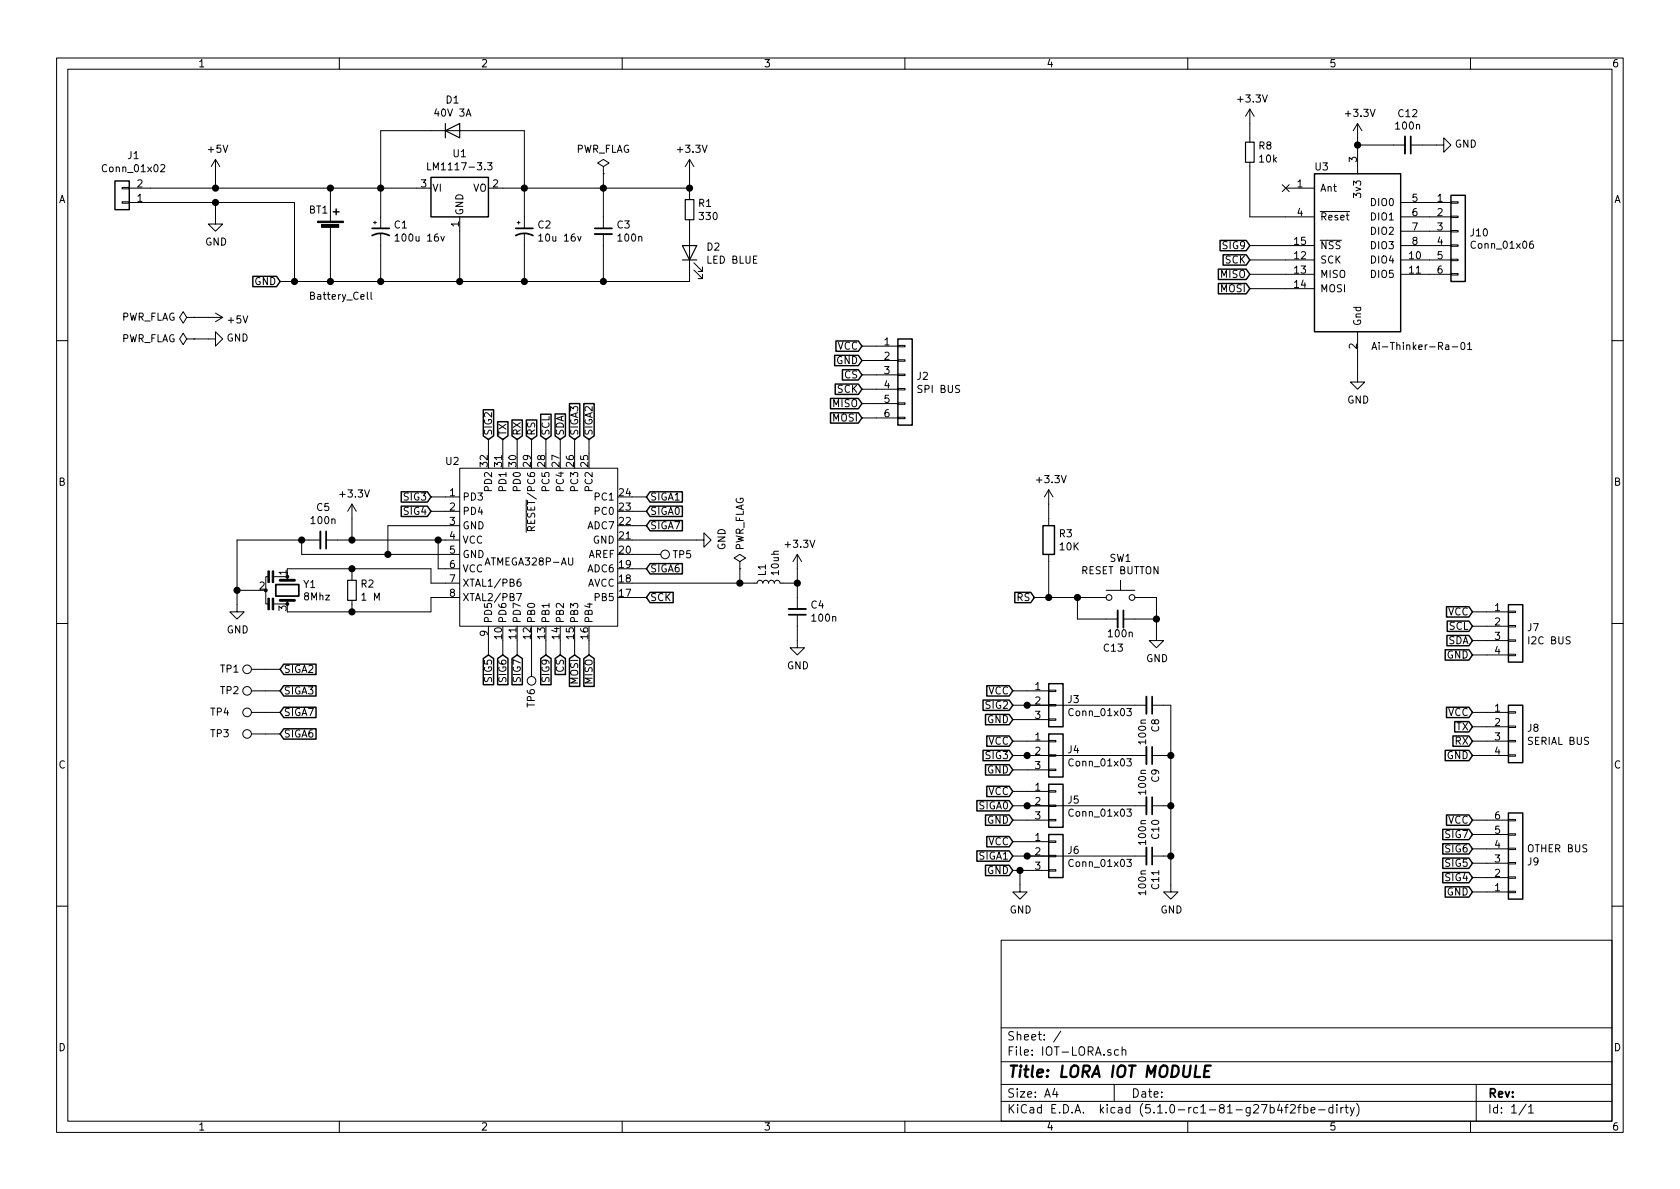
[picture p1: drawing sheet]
<svg xmlns="http://www.w3.org/2000/svg" width="297mm" height="210mm" viewBox="0 0 297 210" stroke-linecap="round" stroke-linejoin="round" font-family="sans-serif">
<g fill="none" stroke="#000" stroke-width=".18">
<path d="M10 10.3h277v189.9h-277zM12 12.2h273v186.1h-273zM60 10.3v1.9M110 10.3v1.9M160 10.3v1.9M210 10.3v1.9M221 19.3v5.8M221 19.3l-.8 1.3M221 19.3l.7 1.3M260 10.3v1.9M21.6 33.1h1.3v.3h-1.3zM21.6 35.7h1.3v.2h-1.3z"/>
<path d="M22.9 33.3h53.3M22.9 35.8h29.2v14M28.4 29.2l.5-.1 .2 .4v.2l-.8 .7h.8M38.1 35.8v3.8h1.3l-1.3 1.3-1.3-1.3h1.3M38.1 28.2l-.8 1.3M38.1 28.2v5.1M38.1 28.2l.8 1.3M58.4 33.3v5.8M66 39.4h.5M66.3 39.1v.5M75.6 28.8v1.2h.6M81.3 38.3v11.5"/>
<path d="M86.2 28.8h.8l-.4 .5 .3 .1 .1 .4-.3 .2-.5-.1M86.4 33.3h35.5M91.4 39.4h.5M91.7 39.1v.5M106.7 29.5l1-.7-1-.6-1 .6 1 .7v1.2M106.7 30.7h.1M106.7 30.7v9.7M121.9 38.9v10.9h-72.4M121.9 28.2v7.1M121.9 28.2l-.7 1.3M121.9 28.2l.8 1.3M221 28.7v9.6h11.4"/>
<path d="M226.7 32.7l1.2 1.2M227.3 33.3h5.1M227.9 32.7l-1.2 1.2M237.9 37.4h.7M240 21.8l-.7 1.3M240 21.8v8.9M240 21.8l.8 1.3M240 25.6h8.4M247.6 38.3h8.9M247.6 35.8h8.9M249.4 25.6h5.9v-1.2l1.2 1.2-1.2 1.3v-1.3M256.5 38.2h1.3v.3h-1.3z"/>
<path d="M256.5 35.7h1.3v.2h-1.3zM33 59.9l-.6-1-.7 1 .7 1.1 .6-1.1h1.3M33 56.1l-.6-1-.7 1 .7 1 .6-1h1.3M34.3 59.9h.1M34.3 56.1h.1M34.3 59.9h3.8v-1.2l1.3 1.2-1.3 1.3v-1.3M34.3 56.1h5.1M38.1 55.4l1.3 .7M39.4 56.1l-1.3 .8M58.4 40.1v9.7M65.6 51.7v1.1l.2 .1M67.3 40.4v-17.3h25.4v17.3"/>
<path d="M67.3 41.4v8.4M69.8 41.7l.4-.3v1.2M69.8 42.6h.8M78 41.8l.3 .8 .3-.8M92.7 41.4v8.4M95.2 41.7l.4-.3v1.2M95.2 42.6h.8M102.2 41.8l.2 .8 .3-.8M106.7 41.4v8.4M122.7 47.7l1.5 1.6v-.8v.8h-.8M122.7 46.5l1.5 1.5v-.8v.8h-.8M221 46h11.4"/>
<path d="M221 48.5h11.4M221 51h11.4M221 43.4h11.4M240 58.7v8.9h1.3l-1.3 1.2-1.2-1.2h1.2M247.6 46h8.9M247.6 48.5h8.9M247.6 43.4h8.9M247.6 40.9h8.9M256.5 48.4h1.3v.2h-1.3zM256.5 45.8h1.3v.3h-1.3zM256.5 43.3h1.3v.3h-1.3zM256.5 40.8h1.3v.2h-1.3z"/>
<path d="M271 42.6l-.3 .1a.87 .87 0 0 0 0 1.2l.4-.1v-.5l-.4-.2-.3 .3M10 60.2h2M86.4 77.7v2.6M88.9 77.7v2.6M91.4 77.7v2.6M94 77.7v2.6M96.5 77.7v2.6M99.1 77.7v2.6M101.6 77.7v2.6M104.1 77.7v2.6M152.4 61.2h6.3M152.4 63.7h6.3"/>
<path d="M152.4 66.3h6.3M152.4 68.8h6.3M152.4 71.4h6.3M152.4 73.9h6.3M158.7 73.8h1.3v.2h-1.3zM158.7 71.2h1.3v.3h-1.3zM158.7 68.7h1.3v.3h-1.3zM158.7 66.2h1.3v.2h-1.3zM158.7 63.6h1.3v.3h-1.3zM158.7 61.1h1.3v.2h-1.3zM242.6 61.8l.4-1.3 .4 1.3M242.7 61.5h.6"/>
<path d="M243.8 60.5v.2M258.4 60.7l.2-.2a.67 .67 0 0 1 .4 .7 .67 .67 0 0 1-.4 .6l-.2-.1-.1-.4zM259.5 60.9l.3-.4v1.3M259.5 61.8h.7M285 60.2h2M53.3 95.5v2.5h28M56.6 95.5h-14.7v12.7h1.3l-1.3 1.3-1.3-1.3h1.3M57.7 95.5h23.6M62.2 89.1l-.7 1.3M62.2 89.1v6.4M62.2 89.1l.8 1.3M76.2 87.9h5.1"/>
<path d="M76.2 90.4h5.1M77.5 95.5v5.1h3.8M81.3 82.8h27.9v27.9h-27.9zM81.3 93h-12.7v5M93 92.9v1.2M93.9 93.8v-.6h-.5l-.1 .1v.5h1.2M111.8 95.5h12.7v-1.3l1.2 1.3-1.2 1.3v-1.3M111.8 87.9h2.5M111.8 90.4h2.5M111.8 93h2.5M111.8 98h5M130.8 99.3l1-.6-1-.7-1 .7 1 .6v1.3"/>
<path d="M141 98v9.7M141 98l-.8 1.3M141 98l.7 1.3M185.4 86.6v6.4M185.4 98v7.7M185.4 86.6l-.7 1.3M185.4 86.6l.8 1.3M10 110.3h2M41.9 104.4h3.8M44.4 118.4h5.1M47.5 102h-.5v4.8h.5M48.3 106.8h2.5"/>
<path d="M48.4 102h2.4M50.8 100.6h25.4v2.5h5.1M50.8 101.2v1.3M50.8 106.3v.6M62.2 100.6v2M62.2 106.2v2M81.3 105.7h-5.1v2.5h-25.4M86.4 110.7v5.1M88.9 113.3v2.5M91.3 104.9h.9l-.6 1.3M91.4 113.3v2.5M92 102.4l-.4 .1a.87 .87 0 0 0 0 1.2l.5-.1v-.6l-.5-.1-.2 .2"/>
<path d="M94 113.3v6.3M96.5 113.3v2.5M99.1 113.3v2.5M101.6 113.3v2.5M104.1 113.3v2.5M111.8 103.1h22.1l.1-.3 .3-.2 .4 .1 .2 .4 .1-.3 .3-.2 .4 .1 .2 .4 .1-.3 .3-.2 .4 .1 .2 .4 .1-.3 .3-.2 .4 .1 .2 .4h3.1M111.8 105.7h2.5M111.8 100.6h2.5M130.8 100.6h.1M130.8 100.6v2.5M141 108.7v5.8h1.2l-1.2 1.3-1.3-1.3h1.3M182.9 105.7h12.7"/>
<path d="M190.5 105.7v3.8h7.1M195.6 104.4h5.1M198.1 102.6v1.8M198.6 109.5h5.9M200.7 105.7h3.8v7.6h1.2l-1.2 1.2-1.3-1.2h1.3M260.3 108.2h6.4M260.3 110.7h6.4M260.3 113.3h6.4M260.3 115.8h6.4M266.7 115.7h1.3v.2h-1.3zM266.7 113.2h1.3v.2h-1.3zM266.7 110.6h1.3v.3h-1.3z"/>
<path d="M266.7 108.1h1.3v.2h-1.3zM285 110.3h2M44.4 122.2h5.1M44.4 126h5.1M44.4 129.8h5.1M179.1 122.2h6.3M179.1 124.7h23.6M179.1 127.2h6.3M179.1 131.1h6.3M179.1 133.6h23.6M179.1 136.1h6.3M179.1 139.9h6.3"/>
<path d="M185.4 127.1h1.3v.3h-1.3zM185.4 124.6h1.3v.2h-1.3zM185.4 122h1.3v.3h-1.3zM185.4 136h1.3v.3h-1.3zM185.4 133.5h1.3v.2h-1.3zM185.4 130.9h1.3v.3h-1.3zM185.4 139.8h1.3v.3h-1.3zM199.2 125.3h.8l-.4 .5 .4 .1-.1 .6-.5 .1-.2-.2M199.2 134.2h.8l-.4 .5 .4 .1-.1 .6-.5 .1-.2-.2M203.7 124.7h3.3v33h1.3l-1.3 1.3-1.3-1.3h1.3M203.7 133.6h3.3M260.3 131.1h6.4"/>
<path d="M260.3 133.6h6.4M260.3 126h6.4M260.3 128.5h6.4M266.7 133.5h1.3v.2h-1.3zM266.7 130.9h1.3v.3h-1.3zM266.7 128.4h1.3v.2h-1.3zM266.7 125.9h1.3v.2h-1.3zM179.1 142.5h23.6M179.1 145h6.3M179.1 148.8h6.3M179.1 151.4h23.6M179.1 153.9h6.3"/>
<path d="M180.3 153.9v3.8h1.3l-1.3 1.3-1.2-1.3h1.2M185.4 144.9h1.3v.3h-1.3zM185.4 142.4h1.3v.2h-1.3zM185.4 153.8h1.3v.2h-1.3zM185.4 151.3h1.3v.2h-1.3zM185.4 148.7h1.3v.3h-1.3zM199.2 143.1h.8l-.4 .5 .4 .1-.1 .6h-.5l-.2-.1M199.2 152h.8l-.4 .4 .4 .2-.1 .6h-.5l-.2-.1M203.7 142.5h3.3M203.7 151.4h3.3M260.3 145h6.4M260.3 157.7h6.4"/>
<path d="M260.3 155.2h6.4M260.3 152.6h6.4M260.3 150.1h6.4M260.3 147.6h6.4M266.7 144.9h1.3v.3h-1.3zM266.7 147.4h1.3v.3h-1.3zM266.7 150h1.3v.2h-1.3zM266.7 152.5h1.3v.3h-1.3zM266.7 155.1h1.3v.2h-1.3zM266.7 157.6h1.3v.3h-1.3zM10 160.2h2M177 166.3h108v32h-108z"/>
<path d="M285 160.2h2M60 198.3v1.9M110 198.3v1.9M160 198.3v1.9M177 194.8h108M177 191.8h108M177 187.8h108M177 181.8h108M186.5 192.5l-.4 1h1M186.8 193v1M187.6 182.3l-1.3 2M197 191.8v3"/>
<path d="M197.8 185.7l-.5-.1-.2 .3 .1 .6h.6M198.4 185.7h.1a.37 .37 0 0 1 .6 .1v.8M198.4 185.1v1.5M210 198.3v1.9M226.2 195.2l-.3 1.1h.9M226.6 195.8v1M227.2 195.8h.5M227.7 195.3l-.3 .2v1.3M228.2 195.5l.2-.2h.3l.3 .2v.3l-.9 1h.9M229.4 195.8h.6M230 195.3l-.3 .2v1.3M230.5 195.9l.4-.1 .3 .3v.6l-.3 .1-.4-.1"/>
<path d="M230.5 195.3v1.5M231.8 196.3l.7-.1-.1-.3-.4-.1-.2 .2 .1 .7h.5M233.1 196.3h1.2M235.7 195.9l-.5-.1-.3 .3 .2 .6h.6M235.7 195.3v1.5M236.4 195.3v.2M236.4 195.8v1M237.1 195.8v1M237.5 195.8l-.4 .3M237.8 195.8h.6M238 195.3v1.3l.4 .2M238.7 195.8l.4 1"/>
<path d="M239.4 195.8l-.5 1.4-.2 .1M239.9 195.1a1.79 1.79 0 0 1 0 2.3M260 198.3v1.9M261 191.8v6.5M269.8 195.2l-1.2 2M270.3 195.8l.4-.5v1.5M270.3 196.8h.8"/>
<circle cx="117.6" cy="98" r=".76"/>
<circle cx="43.7" cy="118.4" r=".76"/>
<circle cx="196.1" cy="105.7" r=".51"/>
<circle cx="200.2" cy="105.7" r=".51"/>
<circle cx="43.7" cy="122.2" r=".76"/>
<circle cx="43.7" cy="126" r=".76"/>
<circle cx="43.7" cy="129.8" r=".76"/>
<circle cx="94" cy="120.4" r=".76"/>
</g>
<path d="M213 189.4h.7M214.1 188.4h-1l-.2 2h.9" fill="none" stroke="#000" stroke-width=".41"/>
<g fill="none" stroke="#000" stroke-width=".25">
<path d="M20.3 32h2.6v5.1h-2.6zM58.9 37.5h1M59.4 37v1M76.2 31.4h10.2v6.9h-10.2zM232.4 30.7h15.2v28h-15.2zM256.5 34.5h2.6v15.3h-2.6zM44.7 48.9h4.2l.6 .9-.6 .9h-4.2zM158.7 59.9h2.6v15.3h-2.6zM215.4 47.6h4.9l.7 .9-.7 .9h-4.9zM215.4 50.1h4.9l.7 .9-.7 1h-4.9zM215.7 42.5h4.6l.7 .9-.7 .9h-4.6zM216.3 45.1h4l.7 .9-.7 .9h-4z"/>
<path d="M85.4 72.5h1.9v4.6l-.9 .6-1-.6zM88 74.6h1.8v2.5l-.9 .6-.9-.6zM90.5 74.3h1.9v2.8l-1 .6-.9-.6zM93.1 74.3h1.8v2.8l-.9 .6-.9-.6zM95.6 73.2h1.8v3.9l-.9 .6-.9-.6zM98.1 73.2h1.9v3.9l-.9 .6-1-.6zM100.7 71.4h1.8v5.7l-.9 .6-.9-.6zM103.2 71.4h1.9v5.7l-1 .6-.9-.6zM146.8 70.5h5l.6 .9-.6 .9h-5zM146.8 73h5l.6 .9-.6 .9h-5zM147.6 62.8h4.2l.6 .9-.6 1h-4.2zM147.7 67.9h4.1l.6 .9-.6 .9h-4.1z"/>
<path d="M147.8 60.3h4l.6 .9-.6 .9h-4zM148.9 65.4h2.9l.6 .9-.6 .9h-2.9zM70.9 87h4.7l.6 .9-.6 .9h-4.7zM70.9 89.5h4.7l.6 .9-.6 .9h-4.7zM114.9 89.5h5.7v1.8h-5.7l-.6-.9zM114.9 87h5.7v1.8h-5.7l-.6-.9zM114.9 99.7h5.7v1.8h-5.7l-.6-.9zM114.9 92h5.7v1.9h-5.7l-.6-.9zM184.4 93h2v5h-2zM50.2 117.4h5.7v1.9h-5.7l-.7-.9zM85.4 116.5l1-.7 .9 .7v4.6h-1.9zM88 116.5l.9-.7 .9 .7v4.6h-1.8z"/>
<path d="M90.5 116.5l.9-.7 1 .7v4.6h-1.9zM95.6 116.5l.9-.7 .9 .7v4.6h-1.8zM98.1 116.5l1-.7 .9 .7v2.8h-1.9zM100.7 116.5l.9-.7 .9 .7v4.9h-1.8zM103.2 116.5l.9-.7 1 .7v4.9h-1.9zM114.9 104.7h4.1v1.9h-4.1l-.6-.9zM179.4 104.7h2.8l.7 1-.7 .9h-2.8zM255.5 114.9h4.2l.6 .9-.6 .9h-4.2zM255.8 107.3h3.9l.6 .9-.6 .9h-3.9zM255.8 112.4h3.9l.6 .9-.6 .9h-3.9zM255.9 109.8h3.8l.6 .9-.6 1h-3.8zM266.7 106.9h2.5v10.2h-2.5z"/>
<path d="M50.2 121.3h5.7v1.8h-5.7l-.7-.9zM50.2 128.9h5.7v1.8h-5.7l-.7-.9zM50.2 125.1h5.7v1.8h-5.7l-.7-.9zM173.8 123.8h4.6l.7 .9-.7 .9h-4.6zM173.8 132.7h4.6l.7 .9-.7 .9h-4.6zM174.2 126.3h4.2l.7 .9-.7 1h-4.2zM174.2 135.2h4.2l.7 .9-.7 1h-4.2zM174.5 121.3h3.9l.7 .9-.7 .9h-3.9zM174.5 130.1h3.9l.7 1-.7 .9h-3.9zM174.5 139h3.9l.7 .9-.7 1h-3.9zM185.4 120.9h2.6v7.6h-2.6zM185.4 129.8h2.6v7.6h-2.6z"/>
<path d="M185.4 138.7h2.6v7.6h-2.6zM255.5 132.7h4.2l.6 .9-.6 .9h-4.2zM255.8 125.1h3.9l.6 .9-.6 .9h-3.9zM256.9 130.1h2.8l.6 1-.6 .9h-2.8zM257.2 127.6h2.5l.6 .9-.6 .9h-2.5zM266.7 124.7h2.5v10.2h-2.5zM172.7 141.6h5.7l.7 .9-.7 .9h-5.7zM172.7 150.5h5.7l.7 .9-.7 .9h-5.7zM174.2 144.1h4.2l.7 .9-.7 .9h-4.2zM174.2 153h4.2l.7 .9-.7 .9h-4.2zM174.5 147.9h3.9l.7 .9-.7 1h-3.9zM185.4 147.6h2.6v7.6h-2.6z"/>
<path d="M255.1 154.3h4.6l.6 .9-.6 .9h-4.6zM255.1 151.7h4.6l.6 .9-.6 1h-4.6zM255.1 149.2h4.6l.6 .9-.6 .9h-4.6zM255.1 146.7h4.6l.6 .9-.6 .9h-4.6zM255.5 156.8h4.2l.6 .9-.6 .9h-4.2zM255.8 144.1h3.9l.6 .9-.6 .9h-3.9zM266.7 143.8h2.5v15.2h-2.5z"/>
</g>
<path d="M248.4 24.1v3.1M105.2 41.4h3M56.6 94v3M139.4 107.7h3.1M197.6 107.9v3.1M202.7 123.2v3M202.7 132.1v3M202.7 141v3M202.7 149.9v3" fill="none" stroke="#000" stroke-width=".33"/>
<g fill="none" stroke="#000" stroke-width=".3">
<path d="M249.4 24.1v3.1M65.8 41.7a3.2 3.2 0 0 1 3 0M65.8 40.4h3M91.2 41.7a3.2 3.2 0 0 1 3 0M91.2 40.4h3M105.2 40.4h3M57.7 94v3M48.8 103.4h4v2h-4zM139.4 108.7h3.1M198.6 107.9v3.1M203.7 123.2v3M203.7 132.1v3"/>
<path d="M203.7 141v3M203.7 149.9v3"/>
</g>
<path d="M78.7 23.1l2.6-1.3v2.6zM78.7 21.8v2.6M121.2 35.3h1.5v3.6h-1.5zM220.2 25.1h1.5v3.6h-1.5zM120.6 43.4h2.6l-1.3 2.6zM120.6 46h2.6M61.5 102.6h1.5v3.6h-1.5z" fill="none" stroke="#000" stroke-width=".2"/>
<g fill="#000" stroke="#000" stroke-width=".25">
<circle cx="38.1" cy="33.3" r=".51"/>
<circle cx="38.1" cy="35.8" r=".51"/>
<circle cx="58.4" cy="33.3" r=".51"/>
<circle cx="67.3" cy="33.3" r=".51"/>
<circle cx="92.7" cy="33.3" r=".51"/>
<circle cx="106.7" cy="33.3" r=".51"/>
<circle cx="121.9" cy="33.3" r=".51"/>
<circle cx="240" cy="25.6" r=".51"/>
<circle cx="52.1" cy="49.8" r=".51"/>
<circle cx="58.4" cy="49.8" r=".51"/>
<circle cx="67.3" cy="49.8" r=".51"/>
<circle cx="81.3" cy="49.8" r=".51"/>
<circle cx="92.7" cy="49.8" r=".51"/>
<circle cx="106.7" cy="49.8" r=".51"/>
<circle cx="53.3" cy="95.5" r=".51"/>
<circle cx="62.2" cy="95.5" r=".51"/>
<circle cx="68.6" cy="98" r=".51"/>
<circle cx="77.5" cy="95.5" r=".51"/>
<circle cx="41.9" cy="104.4" r=".51"/>
<circle cx="62.2" cy="100.6" r=".51"/>
<circle cx="62.2" cy="108.2" r=".51"/>
<circle cx="130.8" cy="103.1" r=".51"/>
<circle cx="141" cy="103.1" r=".51"/>
<circle cx="185.4" cy="105.7" r=".51"/>
<circle cx="190.5" cy="105.7" r=".51"/>
<circle cx="204.5" cy="109.5" r=".51"/>
<circle cx="181.6" cy="124.7" r=".51"/>
<circle cx="181.6" cy="133.6" r=".51"/>
<circle cx="207" cy="133.6" r=".51"/>
<circle cx="180.3" cy="153.9" r=".51"/>
<circle cx="181.6" cy="151.4" r=".51"/>
<circle cx="181.6" cy="142.5" r=".51"/>
<circle cx="207" cy="151.4" r=".51"/>
<circle cx="207" cy="142.5" r=".51"/>
</g>
<g fill="#000" stroke="#000" stroke-width=".18">
<path d="M56.1 39.1h4.6v.3h-4.6zM56.8 39.7h3.1v.5h-3.1zM47.4 101h.2v2h-.2zM47.4 105.8h.2v2h-.2zM48.1 101h.3v2h-.3zM48.1 105.8h.3v2h-.3z"/>
<circle cx="50.8" cy="102" r=".25"/>
</g>
<path d="M49.5 102.6h2.6M49.5 106.2h2.6" fill="none" stroke="#000" stroke-width=".51"/>
<text font-size="2.8" x="178" y="190.5">Title: LORA IOT MODULE</text>
<g font-size="2.1">
<text x="178" y="184">Sheet: /</text>
<text x="178" y="186.7">File: IOT-LORA.sch</text>
<text x="178" y="196.9">KiCad E.D.A. kicad (5.1.0-rc1-81-g27b4f2fbe-dirty)</text>
<text x="178" y="194.1">Size: A4</text>
<text x="200" y="194.1">Date:</text>
<text x="263" y="194.1">Rev:</text>
<text x="263" y="196.9">Id: 1/1</text>
</g>
<g font-size="1.8">
<text x="35" y="11.9">1</text>
<text x="85" y="11.9">2</text>
<text x="135" y="11.9">3</text>
<text x="185" y="11.9">4</text>
<text x="235" y="11.9">5</text>
<text x="285" y="11.9">6</text>
<text x="77.1" y="20.6">40V 3A</text>
<text x="78.9" y="18.3">D1</text>
<text x="219" y="18.1">+3.3V</text>
<text x="238.1" y="20.7">+3.3V</text>
<text x="246.9" y="22.9">100n</text>
<text x="247.3" y="20.7">C12</text>
<text x="22.6" y="28.1">J1</text>
<text x="36.9" y="27">+5V</text>
<text x="80.2" y="27.8">U1</text>
<text x="101.7" y="27">PWR_FLAG</text>
<text x="120" y="27">+3.3V</text>
<text x="222.6" y="26.4">R8</text>
<text x="222.7" y="28.7">10k</text>
<text x="239.9" y="28.7" transform="rotate(-90 239.9 28.7)">3</text>
<text x="257.2" y="26.1">GND</text>
<text x="10.4" y="35.9">A</text>
<text x="18.4" y="30.4">Conn_01x02</text>
<text x="24.3" y="35.7">1</text>
<text x="24.3" y="33.1">2</text>
<text x="74.4" y="33.1">3</text>
<text x="76.5" y="33.9">VI</text>
<text x="76.5" y="30.1">LM1117-3.3</text>
<text x="83.5" y="33.9">VO</text>
<text x="87.1" y="33.1">2</text>
<text x="229.4" y="33.1">1</text>
<text x="232.6" y="30.1">U3</text>
<text x="233.4" y="33.9">Ant</text>
<text x="240.7" y="34.7" transform="rotate(-90 240.7 34.7)">3v3</text>
<text x="249.7" y="35.7">5</text>
<text x="254.2" y="35.7">1</text>
<text x="285.4" y="35.9">A</text>
<text x="54.7" y="37.8">BT1</text>
<text x="69.7" y="40.4">C1</text>
<text x="81.2" y="40.1" transform="rotate(-90 81.2 40.1)">1</text>
<text x="81.9" y="38.1" transform="rotate(-90 81.9 38.1)">GND</text>
<text x="95.1" y="40.4">C2</text>
<text x="109.1" y="40.4">C3</text>
<text x="123.5" y="36.6">R1</text>
<text x="123.8" y="38.9">330</text>
<text x="229.4" y="38.2">4</text>
<text x="233.4" y="39">Reset</text>
<text x="242.5" y="36.4">DIO0</text>
<text x="242.5" y="39">DIO1</text>
<text x="242.5" y="41.5">DIO2</text>
<text x="249.7" y="38.2">6</text>
<text x="249.7" y="40.8">7</text>
<text x="254.2" y="38.2">2</text>
<text x="254.2" y="40.8">3</text>
<text x="260.1" y="41.8">J10</text>
<text x="36.3" y="43.4">GND</text>
<text x="70.5" y="42.7">100u 16v</text>
<text x="95.7" y="42.7">10u 16v</text>
<text x="109.4" y="42.7">100n</text>
<text x="125" y="44.3">D2</text>
<text x="125.1" y="46.6">LED BLUE</text>
<text x="216.3" y="44.1">SIG9</text>
<text x="216.6" y="46.6">SCK</text>
<text x="228.9" y="45.8">12</text>
<text x="228.9" y="43.3">15</text>
<text x="233.4" y="46.6">SCK</text>
<text x="233.4" y="44.1">NSS</text>
<text x="242.5" y="46.6">DIO4</text>
<text x="242.5" y="44.1">DIO3</text>
<text x="249.2" y="45.8">10</text>
<text x="249.7" y="43.3">8</text>
<text x="254.2" y="43.3">4</text>
<text x="254.2" y="45.8">5</text>
<text x="260.4" y="44">Conn_01x06</text>
<text x="44.9" y="50.4">GND</text>
<text x="55.1" y="53">Battery_Cell</text>
<text x="215.8" y="49.1">MISO</text>
<text x="215.8" y="51.7">MOSI</text>
<text x="228.9" y="48.4">13</text>
<text x="228.9" y="50.9">14</text>
<text x="233.4" y="49.1">MISO</text>
<text x="233.4" y="51.7">MOSI</text>
<text x="242.5" y="49.1">DIO5</text>
<text x="249.2" y="48.4">11</text>
<text x="254.2" y="48.4">6</text>
<text x="21.4" y="56.7">PWR_FLAG</text>
<text x="40.4" y="57.2">+5V</text>
<text x="240.7" y="57.7" transform="rotate(-90 240.7 57.7)">Gnd</text>
<text x="21.4" y="60.5">PWR_FLAG</text>
<text x="40.1" y="60.4">GND</text>
<text x="147.8" y="64.4">GND</text>
<text x="148" y="61.8">VCC</text>
<text x="156.4" y="61.1">1</text>
<text x="156.4" y="63.6">2</text>
<text x="239.9" y="61.7" transform="rotate(-90 239.9 61.7)">2</text>
<text x="244.4" y="61.9">Ai-Thinker-Ra-01</text>
<text x="148" y="69.5">SCK</text>
<text x="149.3" y="66.9">CS</text>
<text x="156.4" y="66.2">3</text>
<text x="156.4" y="68.7">4</text>
<text x="156.4" y="71.2">5</text>
<text x="162.2" y="67.2">J2</text>
<text x="162.5" y="69.5">SPI BUS</text>
<text x="238.2" y="71.4">GND</text>
<text x="87" y="77.1" transform="rotate(-90 87 77.1)">SIG2</text>
<text x="89.5" y="77.1" transform="rotate(-90 89.5 77.1)">TX</text>
<text x="92.1" y="77.1" transform="rotate(-90 92.1 77.1)">RX</text>
<text x="94.6" y="77.1" transform="rotate(-90 94.6 77.1)">RS</text>
<text x="97.2" y="77.1" transform="rotate(-90 97.2 77.1)">SCL</text>
<text x="99.7" y="77.1" transform="rotate(-90 99.7 77.1)">SDA</text>
<text x="102.2" y="77.1" transform="rotate(-90 102.2 77.1)">SIGA3</text>
<text x="104.8" y="77.1" transform="rotate(-90 104.8 77.1)">SIGA2</text>
<text x="147.2" y="72">MISO</text>
<text x="147.2" y="74.5">MOSI</text>
<text x="156.4" y="73.8">6</text>
<text x="78.9" y="82.2">U2</text>
<text x="86.2" y="82.5" transform="rotate(-90 86.2 82.5)">32</text>
<text x="88.8" y="82.5" transform="rotate(-90 88.8 82.5)">31</text>
<text x="91.3" y="82.5" transform="rotate(-90 91.3 82.5)">30</text>
<text x="93.9" y="82.5" transform="rotate(-90 93.9 82.5)">29</text>
<text x="96.4" y="82.5" transform="rotate(-90 96.4 82.5)">28</text>
<text x="98.9" y="82.5" transform="rotate(-90 98.9 82.5)">27</text>
<text x="101.5" y="82.5" transform="rotate(-90 101.5 82.5)">26</text>
<text x="104" y="82.5" transform="rotate(-90 104 82.5)">25</text>
<text x="10.4" y="85.9">B</text>
<text x="60.3" y="88">+3.3V</text>
<text x="71.5" y="88.5">SIG3</text>
<text x="79.5" y="87.8">1</text>
<text x="81.8" y="88.5">PD3</text>
<text x="87" y="86.7" transform="rotate(-90 87 86.7)">PD2</text>
<text x="89.5" y="86.7" transform="rotate(-90 89.5 86.7)">PD1</text>
<text x="92.1" y="86.7" transform="rotate(-90 92.1 86.7)">PD0</text>
<text x="97.2" y="86.7" transform="rotate(-90 97.2 86.7)">PC5</text>
<text x="99.7" y="86.7" transform="rotate(-90 99.7 86.7)">PC4</text>
<text x="102.2" y="86.7" transform="rotate(-90 102.2 86.7)">PC3</text>
<text x="104.8" y="86.7" transform="rotate(-90 104.8 86.7)">PC2</text>
<text x="105.3" y="88.5">PC1</text>
<text x="109.5" y="87.8">24</text>
<text x="115" y="88.5">SIGA1</text>
<text x="183.5" y="85.4">+3.3V</text>
<text x="285.4" y="85.9">B</text>
<text x="55.1" y="92.7">100n</text>
<text x="56" y="90.4">C5</text>
<text x="71.5" y="91.1">SIG4</text>
<text x="79.5" y="90.3">2</text>
<text x="79.5" y="92.8">3</text>
<text x="79.5" y="95.4">4</text>
<text x="81.8" y="91.1">PD4</text>
<text x="81.8" y="93.6">GND</text>
<text x="94.6" y="93.1" transform="rotate(-90 94.6 93.1)">RESET/PC6</text>
<text x="103.9" y="93.6">ADC7</text>
<text x="105.3" y="91.1">PC0</text>
<text x="109.5" y="95.4">21</text>
<text x="109.5" y="92.8">22</text>
<text x="109.5" y="90.3">23</text>
<text x="115" y="91.1">SIGA0</text>
<text x="115" y="93.6">SIGA7</text>
<text x="187.3" y="95">R3</text>
<text x="50.7" y="101.7" transform="rotate(-90 50.7 101.7)">1</text>
<text x="79.5" y="97.9">5</text>
<text x="79.5" y="100.5">6</text>
<text x="81.8" y="96.1">VCC</text>
<text x="81.8" y="98.7">GND</text>
<text x="81.8" y="101.2">VCC</text>
<text x="86.2" y="100">ATMEGA328P-AU</text>
<text x="103.9" y="101.2">ADC6</text>
<text x="103.9" y="98.7">AREF</text>
<text x="104.8" y="96.1">GND</text>
<text x="109.5" y="100.5">19</text>
<text x="109.5" y="97.9">20</text>
<text x="115" y="101.2">SIGA6</text>
<text x="119" y="98.7">TP5</text>
<text x="128.3" y="97.3" transform="rotate(-90 128.3 97.3)">GND</text>
<text x="131.5" y="97.6" transform="rotate(-90 131.5 97.6)">PWR_FLAG</text>
<text x="135.4" y="101.8" transform="rotate(-90 135.4 101.8)">L1</text>
<text x="137.7" y="101.6" transform="rotate(-90 137.7 101.6)">10uh</text>
<text x="139" y="96.9">+3.3V</text>
<text x="187.4" y="97.3">10K</text>
<text x="191.2" y="101.5">RESET BUTTON</text>
<text x="196.2" y="99.4">SW1</text>
<text x="45.9" y="104.3">2</text>
<text x="53.7" y="104">Y1</text>
<text x="53.8" y="106.2">8Mhz</text>
<text x="63.9" y="103.9">R2</text>
<text x="64.1" y="106.2">1 M</text>
<text x="79.5" y="103">7</text>
<text x="79.5" y="105.5">8</text>
<text x="81.8" y="103.8">XTAL1/PB6</text>
<text x="81.8" y="106.3">XTAL2/PB7</text>
<text x="103.7" y="103.8">AVCC</text>
<text x="105.3" y="106.3">PB5</text>
<text x="109.5" y="105.5">17</text>
<text x="109.5" y="103">18</text>
<text x="115" y="106.3">SCK</text>
<text x="143.4" y="107.6">C4</text>
<text x="179.8" y="106.3">RS</text>
<text x="40.1" y="112">GND</text>
<text x="50.7" y="108" transform="rotate(-90 50.7 108)">3</text>
<text x="86.2" y="112.5" transform="rotate(-90 86.2 112.5)">9</text>
<text x="87" y="110.2" transform="rotate(-90 87 110.2)">PD5</text>
<text x="88.8" y="113" transform="rotate(-90 88.8 113)">10</text>
<text x="89.5" y="110.2" transform="rotate(-90 89.5 110.2)">PD6</text>
<text x="91.3" y="113" transform="rotate(-90 91.3 113)">11</text>
<text x="92.1" y="110.2" transform="rotate(-90 92.1 110.2)">PD7</text>
<text x="93.9" y="113" transform="rotate(-90 93.9 113)">12</text>
<text x="94.6" y="110.2" transform="rotate(-90 94.6 110.2)">PB0</text>
<text x="96.4" y="113" transform="rotate(-90 96.4 113)">13</text>
<text x="97.2" y="110.2" transform="rotate(-90 97.2 110.2)">PB1</text>
<text x="98.9" y="113" transform="rotate(-90 98.9 113)">14</text>
<text x="99.7" y="110.2" transform="rotate(-90 99.7 110.2)">PB2</text>
<text x="101.5" y="113" transform="rotate(-90 101.5 113)">15</text>
<text x="102.2" y="110.2" transform="rotate(-90 102.2 110.2)">PB3</text>
<text x="104" y="113" transform="rotate(-90 104 113)">16</text>
<text x="104.8" y="110.2" transform="rotate(-90 104.8 110.2)">PB4</text>
<text x="143.7" y="109.9">100n</text>
<text x="196.1" y="112.7">100n</text>
<text x="256" y="108.8">VCC</text>
<text x="256" y="113.9">SDA</text>
<text x="256.2" y="111.4">SCL</text>
<text x="264.3" y="108.1">1</text>
<text x="264.3" y="110.6">2</text>
<text x="264.3" y="113.2">3</text>
<text x="270.1" y="111.6">J7</text>
<text x="270.5" y="113.9">I2C BUS</text>
<text x="39" y="118.9">TP1</text>
<text x="50.2" y="119">SIGA2</text>
<text x="99.7" y="118.9" transform="rotate(-90 99.7 118.9)">CS</text>
<text x="139.1" y="118.4">GND</text>
<text x="195.2" y="115.2">C13</text>
<text x="202.6" y="117.1">GND</text>
<text x="255.8" y="116.5">GND</text>
<text x="264.3" y="115.7">4</text>
<text x="39" y="122.8">TP2</text>
<text x="50.2" y="122.8">SIGA3</text>
<text x="87" y="120.5" transform="rotate(-90 87 120.5)">SIG5</text>
<text x="89.5" y="120.5" transform="rotate(-90 89.5 120.5)">SIG6</text>
<text x="92.1" y="120.5" transform="rotate(-90 92.1 120.5)">SIG7</text>
<text x="94.6" y="125.1" transform="rotate(-90 94.6 125.1)">TP6</text>
<text x="97.2" y="120.5" transform="rotate(-90 97.2 120.5)">SIG9</text>
<text x="102.2" y="121" transform="rotate(-90 102.2 121)">MOSI</text>
<text x="104.8" y="121" transform="rotate(-90 104.8 121)">MISO</text>
<text x="174.4" y="125.3">SIG2</text>
<text x="174.7" y="122.8">VCC</text>
<text x="183" y="122">1</text>
<text x="183" y="124.6">2</text>
<text x="188.8" y="124.3">J3</text>
<text x="264.3" y="125.9">1</text>
<text x="37.3" y="130.4">TP3</text>
<text x="37.3" y="126.6">TP4</text>
<text x="50.2" y="130.4">SIGA6</text>
<text x="50.2" y="126.6">SIGA7</text>
<text x="174.5" y="127.9">GND</text>
<text x="174.7" y="131.7">VCC</text>
<text x="183" y="127.1">3</text>
<text x="183" y="130.9">1</text>
<text x="189.3" y="126.6">Conn_01x03</text>
<text x="202.6" y="131.4" transform="rotate(-90 202.6 131.4)">100n</text>
<text x="205" y="129.4" transform="rotate(-90 205 129.4)">C8</text>
<text x="256" y="126.6">VCC</text>
<text x="257.2" y="131.7">RX</text>
<text x="257.4" y="129.2">TX</text>
<text x="264.3" y="128.4">2</text>
<text x="264.3" y="130.9">3</text>
<text x="270.1" y="129.4">J8</text>
<text x="270.2" y="131.7">SERIAL BUS</text>
<text x="10.4" y="135.9">C</text>
<text x="174.4" y="134.2">SIG3</text>
<text x="174.5" y="136.8">GND</text>
<text x="183" y="133.5">2</text>
<text x="183" y="136">3</text>
<text x="188.8" y="133.2">J4</text>
<text x="189.3" y="135.5">Conn_01x03</text>
<text x="255.8" y="134.2">GND</text>
<text x="264.3" y="133.5">4</text>
<text x="285.4" y="135.9">C</text>
<text x="173.1" y="143.1">SIGA0</text>
<text x="174.7" y="140.6">VCC</text>
<text x="183" y="139.8">1</text>
<text x="183" y="142.4">2</text>
<text x="188.8" y="142.1">J5</text>
<text x="202.6" y="140.3" transform="rotate(-90 202.6 140.3)">100n</text>
<text x="205" y="138.3" transform="rotate(-90 205 138.3)">C9</text>
<text x="174.5" y="145.7">GND</text>
<text x="174.7" y="149.5">VCC</text>
<text x="183" y="144.9">3</text>
<text x="183" y="148.7">1</text>
<text x="189.3" y="144.4">Conn_01x03</text>
<text x="202.6" y="149.2" transform="rotate(-90 202.6 149.2)">100n</text>
<text x="205" y="148.3" transform="rotate(-90 205 148.3)">C10</text>
<text x="255.7" y="148.2">SIG7</text>
<text x="256" y="145.7">VCC</text>
<text x="264.3" y="150">4</text>
<text x="264.3" y="147.4">5</text>
<text x="264.3" y="144.9">6</text>
<text x="173.1" y="152">SIGA1</text>
<text x="174.5" y="154.6">GND</text>
<text x="183" y="151.3">2</text>
<text x="183" y="153.8">3</text>
<text x="188.8" y="151">J6</text>
<text x="189.3" y="153.3">Conn_01x03</text>
<text x="255.7" y="155.8">SIG4</text>
<text x="255.7" y="153.3">SIG5</text>
<text x="255.7" y="150.7">SIG6</text>
<text x="264.3" y="155.1">2</text>
<text x="264.3" y="152.5">3</text>
<text x="270.1" y="153">J9</text>
<text x="270.2" y="150.7">OTHER BUS</text>
<text x="178.5" y="161.5">GND</text>
<text x="202.6" y="158.1" transform="rotate(-90 202.6 158.1)">100n</text>
<text x="205" y="157.2" transform="rotate(-90 205 157.2)">C11</text>
<text x="205.2" y="161.5">GND</text>
<text x="255.8" y="158.4">GND</text>
<text x="264.3" y="157.6">1</text>
<text x="10.4" y="185.9">D</text>
<text x="285.4" y="185.9">D</text>
<text x="35" y="199.9">1</text>
<text x="85" y="199.9">2</text>
<text x="135" y="199.9">3</text>
<text x="185" y="199.9">4</text>
<text x="235" y="199.9">5</text>
<text x="285" y="199.9">6</text>
</g>
</svg>
